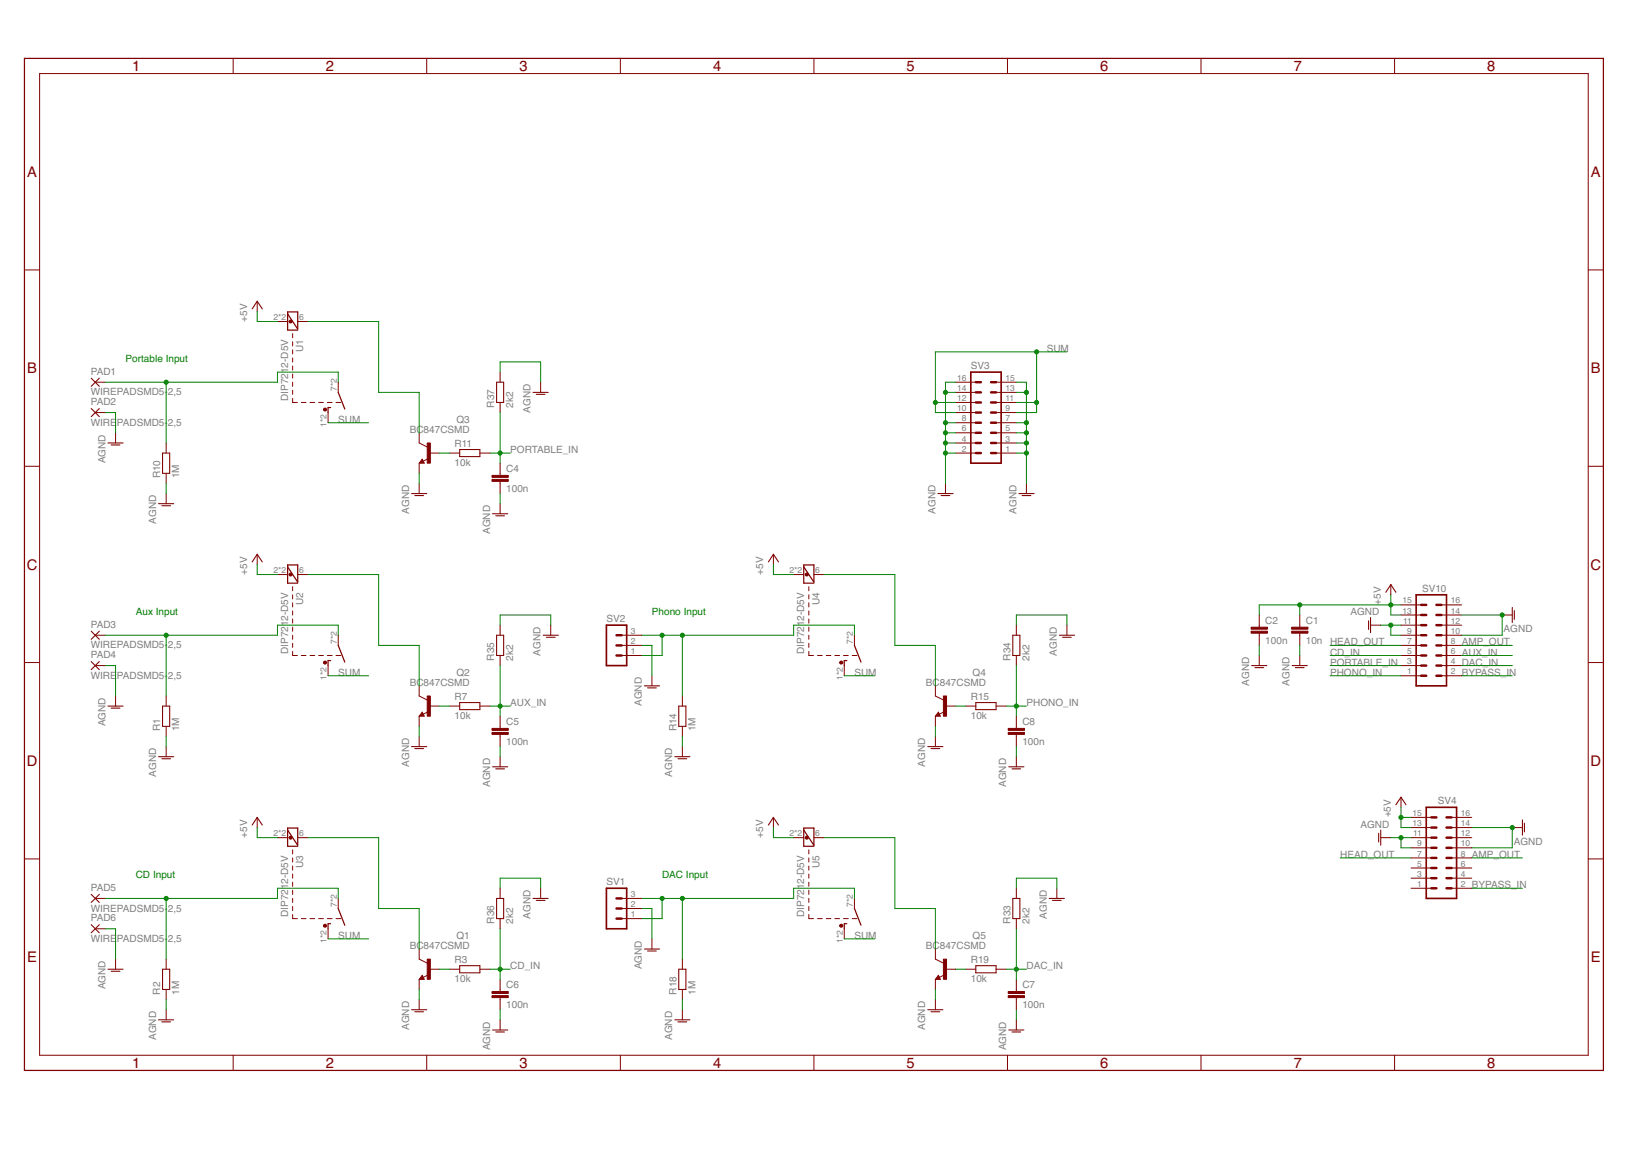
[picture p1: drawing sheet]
<svg xmlns="http://www.w3.org/2000/svg" width="420mm" height="297mm" viewBox="0 0 420 297" stroke-linecap="round" stroke-linejoin="round" font-family="sans-serif">
<g fill="none" stroke="#800000" stroke-width=".32">
<path d="M6.3 15.1h407.5v261.1h-407.5zM74.2 81l2.6 3.9v-4.4h-2.6v4.7h2.6M85.3 105.2h-.6v1.3M87.3 101.3l1.7 4.3M74.2 146.3l2.6 3.9v-4.4h-2.6v4.7h2.6M207.4 146.3l2.7 3.9v-4.4h-2.7v4.7h2.7M85.3 170.5h-.6v1.3M87.3 166.6l1.7 4.3M218.5 170.5h-.6v1.3M220.5 166.6l1.7 4.3M74.2 214.2l2.6 3.9v-4.4h-2.6v4.7h2.6M207.4 214.2l2.7 3.9v-4.4h-2.7v4.7h2.7"/>
<path d="M85.3 238.4h-.6v1.3M87.3 234.5l1.7 4.3M218.5 238.4h-.6v1.3M220.5 234.5l1.7 4.3"/>
</g>
<g fill="none" stroke="#800000" stroke-width=".26">
<path d="M10.2 19h399.7v253.3h-399.7zM60.2 15.1v3.9M110.1 15.1v3.9M160.1 15.1v3.9M210.1 15.1v3.9M260 15.1v3.9M310 15.1v3.9M359.9 15.1v3.9M6.3 69.7h3.9M66.4 77.7v2.7M409.9 69.7h3.9M24.6 98.6h2.6"/>
<path d="M71.6 83h2.6M75.5 86.1v1.1M75.5 88.2v1.1M75.5 90.3v1M75.5 92.4v1M75.5 94.5v1M75.5 96.5v1.1M75.5 98.6v1.1M76.8 83h2.6M87.3 98.6v2.7M129.1 96v2.6M139.5 98.6v2.7"/>
<path d="M246.6 98.6h5.2M257.1 98.6h5.2M24.6 106.5h2.6M29.8 111.7v2.6M42.9 114.3v2.6M75.5 100.7v1.1M75.5 102.8v1.1h1.3M77.8 103.9h1.2M80 103.9h1.2M82.3 103.9h1.2M84.5 103.9h1.2M84.7 106.5v2.6"/>
<path d="M86.7 103.9h1.2M108.2 111.7v2.6l2.1 1.1M108.2 119.5v2.7M109 118.5l.5 1h-1.3zM110.5 118.4l-1.3 .6M110.8 116.9h2.6M116 116.9h2.6M123.8 116.9h2.7M129.1 103.9v2.6M129.1 119.5v3.2M246.6 103.9h5.2M246.6 116.9h5.2"/>
<path d="M246.6 106.5h5.2M246.6 114.3h5.2M246.6 111.7h5.2M246.6 109.1h5.2M246.6 101.3h5.2M257.1 103.9h5.2M257.1 116.9h5.2M257.1 106.5h5.2M257.1 114.3h5.2M257.1 111.7h5.2M257.1 109.1h5.2M257.1 101.3h5.2"/>
<path d="M6.3 120.3h3.9M42.9 122.2v2.6M42.9 127.4v2.6M108.2 124.8v2.6M129.1 124.2v3.2M129.1 130v2.6M244 124.8v2.6M264.9 124.8v2.6M409.9 120.3h3.9M66.4 143v2.6M71.6 148.3h2.6M75.5 151.4v1.1"/>
<path d="M75.5 153.5v1.1M75.5 155.6v1M75.5 157.7v1M75.5 159.7v1.1M76.8 148.3h2.6M199.6 143v2.6M204.8 148.3h2.6M208.7 151.4v1.1M208.7 153.5v1.1M208.7 155.6v1M208.7 157.7v1M208.7 159.7v1.1"/>
<path d="M210.1 148.3h2.6M325 158.7v3.2M335.4 158.7v3.2M358.9 150.9v2.6M361.6 158.7h5.2M361.6 156.1h5.2M372 158.7h5.2M372 156.1h5.2M387.7 158.7h2.6M6.3 171h3.9M24.6 171.8h2.6M24.6 163.9h2.6"/>
<path d="M29.8 179.6v2.6M42.9 179.6v2.6M75.5 161.8v1.1M75.5 163.9v1.1M75.5 166v1.1M75.5 168.1v1.1h1.3M77.8 169.2h1.2M80 169.2h1.2M82.3 169.2h1.2M84.5 169.2h1.2M84.7 171.8v2.6M86.7 169.2h1.2"/>
<path d="M87.3 163.9v2.7M108.2 177v2.6l2.1 1.1M129.1 161.3v2.6M129.1 169.2v2.6M142.1 161.3v2.6M160.4 169.2h5.3M160.4 166.6h5.3M160.4 163.9h5.3M168.3 174.4v2.6M176.1 179.6v2.6M208.7 168.1v1.1h1.3M208.7 161.8v1.1"/>
<path d="M208.7 163.9v1.1M208.7 166v1.1M211 169.2h1.2M213.2 169.2h1.2M215.5 169.2h1.2M217.7 169.2h1.2M217.9 171.8v2.6M219.9 169.2h1.2M220.5 163.9v2.7M241.4 177v2.6l2.1 1.1M262.3 161.3v2.6M262.3 169.2v2.6"/>
<path d="M275.4 161.3v2.6M325 163.4v3.2M325 169.2v2.6M335.4 163.4v3.2M335.4 169.2v2.6M353.7 161.3h2.6M361.6 169.2h5.2M361.6 174.4h5.2M361.6 171.8h5.2M361.6 166.6h5.2M361.6 163.9h5.2M361.6 161.3h5.2"/>
<path d="M372 169.2h5.2M372 174.4h5.2M372 171.8h5.2M372 166.6h5.2M372 163.9h5.2M372 161.3h5.2M409.9 171h3.9M42.9 187.5v2.6M42.9 192.7v2.6M108.2 184.8v2.7M108.2 190.1v2.6M109 183.8l.5 1h-1.3z"/>
<path d="M110.5 183.7l-1.3 .6M110.8 182.2h2.6M116 182.2h2.6M123.8 182.2h2.7M129.1 184.8v3.2M129.1 189.5v3.2M129.1 195.3v2.6M176.1 187.5v2.6M176.1 192.7v2.6M241.4 184.8v2.7M241.4 190.1v2.6M242.2 183.8l.5 1h-1.3z"/>
<path d="M243.7 183.7l-1.3 .6M244 182.2h2.6M249.2 182.2h2.6M257.1 182.2h2.6M262.3 184.8v3.2M262.3 189.5v3.2M262.3 195.3v2.6M66.4 210.9v2.7M71.6 216.2h2.6M75.5 219.3v1.1M76.8 216.2h2.6M199.6 210.9v2.7"/>
<path d="M204.8 216.2h2.6M208.7 219.3v1.1M210.1 216.2h2.6M356.3 216.2h2.6M361.6 205.7v2.6M364.2 216.2h5.2M364.2 218.8h5.2M364.2 213.6h5.2M364.2 210.9h5.2M374.6 216.2h5.2M374.6 218.8h5.2M374.6 213.6h5.2"/>
<path d="M374.6 210.9h5.2M390.3 213.6h2.6M6.3 221.7h3.9M24.6 231.9h2.6M24.6 239.7h2.6M75.5 236v1.1h1.3M75.5 221.4v1.1M75.5 223.5v1.1M75.5 225.6v1M75.5 227.7v1M75.5 229.7v1.1M75.5 231.8v1.1"/>
<path d="M75.5 233.9v1.1M77.8 237.1h1.2M80 237.1h1.2M82.3 237.1h1.2M84.5 237.1h1.2M84.7 239.7v2.6M86.7 237.1h1.2M87.3 231.9v2.6M129.1 229.2v2.7M129.1 237.1v2.6M139.5 229.2v2.7M160.4 237.1h5.3"/>
<path d="M160.4 231.9h5.3M160.4 234.5h5.3M208.7 236v1.1h1.3M208.7 221.4v1.1M208.7 223.5v1.1M208.7 225.6v1M208.7 227.7v1M208.7 229.7v1.1M208.7 231.8v1.1M208.7 233.9v1.1M211 237.1h1.2M213.2 237.1h1.2"/>
<path d="M215.5 237.1h1.2M217.7 237.1h1.2M217.9 239.7v2.6M219.9 237.1h1.2M220.5 231.9v2.6M262.3 229.2v2.7M262.3 237.1v2.6M272.8 229.2v2.7M364.2 229.2h5.2M364.2 226.6h5.2M364.2 224h5.2M364.2 221.4h5.2"/>
<path d="M374.6 229.2h5.2M374.6 226.6h5.2M374.6 224h5.2M374.6 221.4h5.2M409.9 221.7h3.9M29.8 247.5v2.6M42.9 247.5v2.6M42.9 255.4v2.6M108.2 244.9v2.6l2.1 1.1M108.2 252.8v2.6M108.2 258v2.6M109 251.7l.5 1.1h-1.3z"/>
<path d="M110.5 251.6l-1.3 .6M110.8 250.1h2.6M116 250.1h2.6M123.8 250.1h2.7M129.1 252.8v3.1M129.1 257.5v3.1M168.3 242.3v2.6M176.1 247.5v2.6M176.1 255.4v2.6M241.4 244.9v2.6l2.1 1.1M241.4 252.8v2.6M241.4 258v2.6"/>
<path d="M242.2 251.7l.5 1.1h-1.3zM243.7 251.6l-1.3 .6M244 250.1h2.6M249.2 250.1h2.6M257.1 250.1h2.6M262.3 252.8v3.1M262.3 257.5v3.1M42.9 260.6v2.6M60.2 272.3v3.9M110.1 272.3v3.9M129.1 263.2v2.6M160.1 272.3v3.9"/>
<path d="M176.1 260.6v2.6M210.1 272.3v3.9M260 272.3v3.9M262.3 263.2v2.6M310 272.3v3.9M359.9 272.3v3.9"/>
</g>
<g fill="#800000" stroke="#800000" stroke-width=".26">
<path d="M74.8 215.8a.4 .4 0 0 1 .6 .2 .4 .4 0 0 1-.3 .6 .4 .4 0 0 1-.5-.4l.4-.2 .1 .2h-.5z" fill-rule="evenodd"/>
<path d="M83.5 238.7a.39 .39 0 0 1 .7-.1 .39 .39 0 0 1-.2 .7 .39 .39 0 0 1-.5-.4l.4-.1 .1 .2-.5-.1z" fill-rule="evenodd"/>
<path d="M74.8 147.9a.4 .4 0 0 1 .6 .2 .4 .4 0 0 1-.3 .6 .4 .4 0 0 1-.5-.4l.4-.2 .1 .2h-.5z" fill-rule="evenodd"/>
<path d="M83.5 170.8a.39 .39 0 0 1 .7-.1 .39 .39 0 0 1-.2 .6 .39 .39 0 0 1-.5-.3l.4-.1 .1 .2-.5-.1z" fill-rule="evenodd"/>
<path d="M74.8 82.6a.4 .4 0 0 1 .6 .2 .4 .4 0 0 1-.3 .6 .4 .4 0 0 1-.5-.4l.4-.2 .1 .2h-.5z" fill-rule="evenodd"/>
<path d="M83.5 105.5a.39 .39 0 0 1 .7-.1 .39 .39 0 0 1-.2 .6 .39 .39 0 0 1-.5-.3l.4-.1 .1 .2-.5-.1z" fill-rule="evenodd"/>
<path d="M207.9 148.1a.39 .39 0 0 1 .6-.1 .39 .39 0 0 1-.1 .6 .39 .39 0 0 1-.6-.3h.6h-.6z" fill-rule="evenodd"/>
<path d="M216.8 170.8a.39 .39 0 0 1 .6-.1 .39 .39 0 0 1-.1 .6 .39 .39 0 0 1-.6-.3h.5l-.1 .1-.4-.1z" fill-rule="evenodd"/>
<path d="M207.9 216a.39 .39 0 0 1 .6-.1 .39 .39 0 0 1-.1 .6 .39 .39 0 0 1-.6-.3h.6l-.2 .1-.4-.1z" fill-rule="evenodd"/>
<path d="M216.8 238.7a.39 .39 0 0 1 .6-.1 .39 .39 0 0 1-.1 .7 .39 .39 0 0 1-.6-.4h.5h-.5z" fill-rule="evenodd"/>
</g>
<g fill="none" stroke="#800000" stroke-width=".28">
<path d="M65.1 79.7l1.3-2 1.3 2M23.5 97.6l2.1 2.1M25.6 97.6l-2.1 2.1M128.2 98.6h1.8v5.3h-1.8zM23.5 105.4l2.1 2.1M25.6 105.4l-2.1 2.1M27.9 114.3h3.9M28.7 114.8h2.2M42 116.9h1.8v5.3h-1.8zM109 119l-.2 .3h.4l-.2-.6-.6 .7h.8M118.6 116h5.2v1.8h-5.2zM137.6 101.3h3.9"/>
<path d="M138.4 101.8h2.3M40.9 130h3.9M41.8 130.5h2.2M106.2 127.4h3.9M107.1 127.9h2.2M127.1 132.6h3.9M128 133.1h2.2M242.1 127.4h3.9M242.9 127.9h2.2M263 127.4h3.9M263.8 127.9h2.2M65.1 145l1.3-2 1.3 2"/>
<path d="M198.3 145l1.3-2 1.3 2M353.7 159.4v3.9M357.7 152.8l1.2-1.9 1.4 1.9M390.3 156.8v3.9M390.8 157.6v2.3M23.5 162.9l2.1 2.1M23.5 170.7l2.1 2.1M25.6 162.9l-2.1 2.1M25.6 170.7l-2.1 2.1M128.2 163.9h1.8v5.3h-1.8zM140.2 163.9h3.9M141 164.5h2.3"/>
<path d="M166.3 177h3.9M167.1 177.5h2.3M261.4 163.9h1.8v5.3h-1.8zM273.4 163.9h3.9M274.2 164.5h2.3M323 171.8h3.9M323.9 172.3h2.2M333.5 171.8h3.9M334.3 172.3h2.3M353.2 160.2v2.3M27.9 182.2h3.9M28.7 182.8h2.2"/>
<path d="M40.9 195.3h3.9M41.8 195.8h2.2M42 182.2h1.8v5.3h-1.8zM106.2 192.7h3.9M107.1 193.2h2.2M109 184.3l-.2 .3h.4l-.2-.6-.6 .7h.8M118.6 181.3h5.2v1.8h-5.2zM127.1 197.9h3.9M128 198.4h2.2M174.1 195.3h4M175 195.8h2.2M175.2 182.2h1.8v5.3h-1.8z"/>
<path d="M239.4 192.7h4M240.3 193.2h2.2M242.2 184.3l-.1 .3h.3l-.2-.6-.5 .7h.7M251.8 181.3h5.3v1.8h-5.3zM260.3 197.9h4M261.2 198.4h2.2M65.1 212.9l1.3-2 1.3 2M198.3 212.9l1.3-2 1.3 2M355.8 215.1v2.2M356.3 214.2v3.9M360.3 207.7l1.3-2 1.3 2M392.9 211.6v3.9"/>
<path d="M393.4 212.4v2.3M23.5 230.8l2.1 2.1M23.5 238.6l2.1 2.1M25.6 230.8l-2.1 2.1M25.6 238.6l-2.1 2.1M128.2 231.9h1.8v5.2h-1.8zM137.6 231.9h3.9M138.4 232.4h2.3M261.4 231.9h1.8v5.2h-1.8zM270.8 231.9h3.9M271.6 232.4h2.3M27.9 250.1h3.9"/>
<path d="M28.7 250.7h2.2M42 250.1h1.8v5.3h-1.8zM109 252.2l-.2 .3h.4l-.2-.5-.6 .6h.8M118.6 249.2h5.2v1.9h-5.2zM166.3 244.9h3.9M167.1 245.4h2.3M175.2 250.1h1.8v5.3h-1.8zM242.2 252.2l-.1 .3h.3l-.2-.5-.5 .6h.7M251.8 249.2h5.3v1.9h-5.3zM40.9 263.2h3.9M41.8 263.7h2.2M106.2 260.6h3.9"/>
<path d="M107.1 261.1h2.2M127.1 265.8h3.9M128 266.3h2.2M174.1 263.2h4M175 263.7h2.2M239.4 260.6h4M240.3 261.1h2.2M260.3 265.8h4M261.2 266.3h2.2"/>
</g>
<g fill="#800000" stroke="#800000" stroke-width=".26">
<path d="M110.3 247.5h.8v5.2h-.8z"/>
<path d="M110.3 179.6h.8v5.2h-.8z"/>
<path d="M110.3 114.3h.8v5.2h-.8z"/>
<path d="M243.5 179.6h.8v5.2h-.8z"/>
<path d="M243.5 247.5h.8v5.2h-.8z"/>
<path d="M333.4 162.9h4.1v.5h-4.1z"/>
<path d="M333.4 161.9h4.1v.5h-4.1z"/>
<path d="M322.9 162.9h4.2v.5h-4.2z"/>
<path d="M322.9 161.9h4.2v.5h-4.2z"/>
<path d="M127 123.7h4.2v.5h-4.2z"/>
<path d="M127 122.7h4.2v.5h-4.2z"/>
<path d="M127 189h4.2v.5h-4.2z"/>
<path d="M127 188h4.2v.5h-4.2z"/>
<path d="M127 256.9h4.2v.6h-4.2z"/>
<path d="M127 255.9h4.2v.5h-4.2z"/>
<path d="M260.2 256.9h4.2v.6h-4.2z"/>
<path d="M260.2 255.9h4.2v.5h-4.2z"/>
<path d="M260.2 189h4.2v.5h-4.2z"/>
<path d="M260.2 188h4.2v.5h-4.2z"/>
</g>
<path d="M250.5 96h7.9v23.5h-7.9zM365.5 153.5h7.8v23.5h-7.8zM156.5 161.3h5.2v10.5h-5.2zM368.1 208.3h7.8v23.6h-7.8zM156.5 229.2h5.2v10.5h-5.2z" fill="none" stroke="#800000" stroke-width=".42"/>
<g fill="none" stroke="#800000" stroke-width=".63">
<path d="M251.8 98.6h1.4M255.8 98.6h1.3M251.8 111.7h1.4M251.8 114.3h1.4M251.8 116.9h1.4M251.8 106.5h1.4M251.8 109.1h1.4M251.8 101.3h1.4M251.8 103.9h1.4M255.8 111.7h1.3M255.8 114.3h1.3M255.8 116.9h1.3"/>
<path d="M255.8 106.5h1.3M255.8 109.1h1.3M255.8 101.3h1.3M255.8 103.9h1.3M366.8 156.1h1.3M366.8 158.7h1.3M370.7 156.1h1.3M370.7 158.7h1.3M159.1 169.2h1.3M159.1 163.9h1.3M159.1 166.6h1.3M366.8 169.2h1.3"/>
<path d="M366.8 171.8h1.3M366.8 174.4h1.3M366.8 163.9h1.3M366.8 166.6h1.3M366.8 161.3h1.3M370.7 169.2h1.3M370.7 171.8h1.3M370.7 174.4h1.3M370.7 163.9h1.3M370.7 166.6h1.3M370.7 161.3h1.3M369.4 218.8h1.3"/>
<path d="M369.4 210.9h1.3M369.4 213.6h1.3M369.4 216.2h1.3M373.3 218.8h1.3M373.3 210.9h1.3M373.3 213.6h1.3M373.3 216.2h1.3M159.1 231.9h1.3M159.1 234.5h1.3M159.1 237.1h1.3M369.4 224h1.3M369.4 226.6h1.3"/>
<path d="M369.4 229.2h1.3M369.4 221.4h1.3M373.3 224h1.3M373.3 226.6h1.3M373.3 229.2h1.3M373.3 221.4h1.3"/>
</g>
<g fill="none" stroke="#008000" stroke-width=".26">
<path d="M27.2 98.6h44.4v-2.6h15.7v2.6M42.9 98.6v15.7M66.4 80.4v2.6h5.2M79.4 83h18.3v18.3h10.5v10.4M129.1 96v-2.6h10.4v5.2M246.6 98.6h-2.6v26.2M262.3 98.6h2.6v26.2M267.5 90.8v15.7h-5.2M275.4 90.8h-34v15.7h5.2M27.2 106.5h2.6v5.2M84.7 109.1h10.4M113.4 116.9h2.6"/>
<path d="M126.5 116.9h5.2M129.1 106.5v13M241.4 103.9h5.2M244 116.9h2.6M244 114.3h2.6M244 111.7h2.6M244 109.1h2.6M244 101.3h2.6M262.3 116.9h2.6M262.3 114.3h2.6M262.3 111.7h2.6M262.3 109.1h2.6"/>
<path d="M262.3 101.3h2.6M262.3 103.9h5.2M42.9 124.8v2.6M108.2 122.2v2.6M129.1 127.4v2.6M66.4 145.6v2.7h5.2M79.4 148.3h18.3v18.3h10.5v10.4M199.6 145.6v2.7h5.2M212.7 148.3h18.2v18.3h10.5v10.4M335.4 156.1v2.6M358.9 153.5v5.2h2.7M361.6 156.1h-36.6v2.6"/>
<path d="M377.2 158.7h10.5v5.2h-10.5M27.2 163.9h44.4v-2.6h15.7v2.6M27.2 171.8h2.6v7.8M42.9 163.9v15.7M84.7 174.4h10.4M129.1 161.3v-2.6h13v2.6M129.1 171.8v13M165.7 166.6h2.6v7.8M165.7 163.9h39.1v-2.6h15.7v2.6M170.9 163.9v5.3h-5.2M176.1 163.9v15.7M217.9 174.4h7.8"/>
<path d="M262.3 161.3v-2.6h13.1v2.6M262.3 171.8v13M325 166.6v2.6M335.4 166.6v2.6M343.3 171.8h18.3M343.3 166.6h18.3M343.3 169.2h18.3M343.3 174.4h18.3M356.3 161.3h5.3M358.9 161.3v2.6h2.7M377.2 171.8h13.1M377.2 166.6h13.1"/>
<path d="M377.2 169.2h13.1M377.2 174.4h13.1M42.9 190.1v2.6M108.2 187.5v2.6M113.4 182.2h2.6M126.5 182.2h5.2M129.1 192.7v2.6M176.1 190.1v2.6M241.4 187.5v2.6M246.6 182.2h2.6M259.7 182.2h5.2M262.3 192.7v2.6"/>
<path d="M66.4 213.6v2.6h5.2M79.4 216.2h18.3v18.3h10.5v10.4M199.6 213.6v2.6h5.2M212.7 216.2h18.2v18.3h10.5v10.4M358.9 216.2h5.3M361.6 208.3v5.3h2.6M361.6 216.2v2.6h2.6M361.6 210.9h2.6M379.8 213.6h10.5v5.2h-10.5M27.2 231.9h44.4v-2.7h15.7v2.7M27.2 239.7h2.6v7.8M42.9 231.9v15.6"/>
<path d="M129.1 229.2v-2.6h10.4v2.6M129.1 239.7v13.1M165.7 231.9h39.1v-2.7h15.7v2.7M165.7 234.5h2.6v7.8M170.9 231.9v5.2h-5.2M176.1 231.9v15.6M262.3 229.2v-2.6h10.5v2.6M262.3 239.7v13.1M345.9 221.4h18.3M379.8 229.2h13.1M379.8 221.4h13.1M42.9 258v2.6"/>
<path d="M84.7 242.3h10.4M108.2 255.4v2.6M113.4 250.1h2.6M126.5 250.1h5.2M176.1 258v2.6M217.9 242.3h7.8M241.4 255.4v2.6M246.6 250.1h2.6M259.7 250.1h5.2M129.1 260.6v2.6M262.3 260.6v2.6"/>
</g>
<g fill="#008000" stroke="#008000" stroke-width=".26">
<circle cx="42.9" cy="231.9" r=".53"/>
<circle cx="244" cy="116.9" r=".53"/>
<circle cx="244" cy="114.3" r=".53"/>
<circle cx="244" cy="111.7" r=".53"/>
<circle cx="244" cy="109.1" r=".53"/>
<circle cx="244" cy="101.3" r=".53"/>
<circle cx="264.9" cy="116.9" r=".53"/>
<circle cx="264.9" cy="114.3" r=".53"/>
<circle cx="264.9" cy="111.7" r=".53"/>
<circle cx="264.9" cy="109.1" r=".53"/>
<circle cx="264.9" cy="101.3" r=".53"/>
<circle cx="387.7" cy="158.7" r=".53"/>
<circle cx="358.9" cy="161.3" r=".53"/>
<circle cx="390.3" cy="213.6" r=".53"/>
<circle cx="361.6" cy="216.2" r=".53"/>
<circle cx="358.9" cy="156.1" r=".53"/>
<circle cx="335.4" cy="156.1" r=".53"/>
<circle cx="361.6" cy="210.9" r=".53"/>
<circle cx="129.1" cy="250.1" r=".53"/>
<circle cx="42.9" cy="163.9" r=".53"/>
<circle cx="129.1" cy="182.2" r=".53"/>
<circle cx="42.9" cy="98.6" r=".53"/>
<circle cx="129.1" cy="116.9" r=".53"/>
<circle cx="176.1" cy="163.9" r=".53"/>
<circle cx="170.9" cy="163.9" r=".53"/>
<circle cx="176.1" cy="231.9" r=".53"/>
<circle cx="170.9" cy="231.9" r=".53"/>
<circle cx="262.3" cy="250.1" r=".53"/>
<circle cx="267.5" cy="90.8" r=".53"/>
<circle cx="241.4" cy="103.9" r=".53"/>
<circle cx="267.5" cy="103.9" r=".53"/>
<circle cx="262.3" cy="182.2" r=".53"/>
</g>
<g font-size="3.8" fill="#800000">
<text x="34.1" y="18.4">1</text>
<text x="84.1" y="18.4">2</text>
<text x="134.1" y="18.4">3</text>
<text x="184" y="18.4">4</text>
<text x="234" y="18.4">5</text>
<text x="283.9" y="18.4">6</text>
<text x="333.9" y="18.4">7</text>
<text x="383.8" y="18.4">8</text>
<text x="7" y="45.6">A</text>
<text x="410.6" y="45.6">A</text>
<text x="7" y="96.3">B</text>
<text x="410.6" y="96.3">B</text>
<text x="6.9" y="147">C</text>
<text x="410.5" y="147">C</text>
<text x="6.9" y="197.7">D</text>
<text x="410.5" y="197.7">D</text>
<text x="7" y="248.3">E</text>
<text x="410.6" y="248.3">E</text>
<text x="34.1" y="275.6">1</text>
<text x="84.1" y="275.6">2</text>
<text x="134.1" y="275.6">3</text>
<text x="184" y="275.6">4</text>
<text x="234" y="275.6">5</text>
<text x="283.9" y="275.6">6</text>
<text x="333.9" y="275.6">7</text>
<text x="383.8" y="275.6">8</text>
</g>
<g font-size="2.6" fill="#808080">
<text x="63.8" y="83" transform="rotate(-90 63.8 83)">+5V</text>
<text x="78.3" y="90.8" transform="rotate(-90 78.3 90.8)">U1</text>
<text x="250.5" y="95.2">SV3</text>
<text x="270.1" y="90.8">SUM</text>
<text x="23.4" y="96.7">PAD1</text>
<text x="23.4" y="102">WIREPADSMD5-</text>
<text x="23.4" y="104.6">PAD2</text>
<text x="43.3" y="102">2,5</text>
<text x="74.4" y="103.5" transform="rotate(-90 74.4 103.5)">DIP7212-D5V</text>
<text x="127.5" y="105.2" transform="rotate(-90 127.5 105.2)">R37</text>
<text x="132.5" y="105.2" transform="rotate(-90 132.5 105.2)">2k2</text>
<text x="136.9" y="106.5" transform="rotate(-90 136.9 106.5)">AGND</text>
<text x="23.4" y="109.9">WIRE</text>
<text x="30.2" y="109.9">PADSMD5-</text>
<text x="43.3" y="109.9">2,5</text>
<text x="87.3" y="109.1">SUM</text>
<text x="105.7" y="111.7">BC847CSMD</text>
<text x="117.8" y="109.1">Q3</text>
<text x="27.2" y="119.5" transform="rotate(-90 27.2 119.5)">AGND</text>
<text x="117.3" y="115.4">R11</text>
<text x="131.7" y="116.9">PORTABLE_IN</text>
<text x="41.3" y="123.5" transform="rotate(-90 41.3 123.5)">R10</text>
<text x="46.3" y="123.5" transform="rotate(-90 46.3 123.5)">1M</text>
<text x="117.3" y="120.3">10k</text>
<text x="130.6" y="121.8">C4</text>
<text x="130.6" y="127">100n</text>
<text x="40.3" y="135.2" transform="rotate(-90 40.3 135.2)">AGND</text>
<text x="105.6" y="132.6" transform="rotate(-90 105.6 132.6)">AGND</text>
<text x="126.5" y="137.8" transform="rotate(-90 126.5 137.8)">AGND</text>
<text x="241.4" y="132.6" transform="rotate(-90 241.4 132.6)">AGND</text>
<text x="262.3" y="132.6" transform="rotate(-90 262.3 132.6)">AGND</text>
<text x="63.8" y="148.3" transform="rotate(-90 63.8 148.3)">+5V</text>
<text x="197" y="148.3" transform="rotate(-90 197 148.3)">+5V</text>
<text x="367" y="152.7">SV10</text>
<text x="78.3" y="156.1" transform="rotate(-90 78.3 156.1)">U2</text>
<text x="156.5" y="160.5">SV2</text>
<text x="211.5" y="156.1" transform="rotate(-90 211.5 156.1)">U4</text>
<text x="326.6" y="160.9">C2</text>
<text x="337" y="160.9">C1</text>
<text x="348.5" y="158.7">AGND</text>
<text x="356.3" y="156.1" transform="rotate(-90 356.3 156.1)">+5V</text>
<text x="23.4" y="167.3">WIREPADSMD5-</text>
<text x="23.4" y="162">PAD3</text>
<text x="43.3" y="167.3">2,5</text>
<text x="326.6" y="166.2">100n</text>
<text x="337" y="166.2">10n</text>
<text x="343.3" y="166.6">HEAD_OUT</text>
<text x="377.2" y="166.6">AMP_OUT</text>
<text x="388.1" y="163.1">AGND</text>
<text x="23.4" y="169.9">PAD4</text>
<text x="74.4" y="168.8" transform="rotate(-90 74.4 168.8)">DIP7212-D5V</text>
<text x="127.5" y="170.5" transform="rotate(-90 127.5 170.5)">R35</text>
<text x="132.5" y="170.5" transform="rotate(-90 132.5 170.5)">2k2</text>
<text x="139.5" y="169.2" transform="rotate(-90 139.5 169.2)">AGND</text>
<text x="207.6" y="168.8" transform="rotate(-90 207.6 168.8)">DIP7212-D5V</text>
<text x="260.8" y="170.5" transform="rotate(-90 260.8 170.5)">R34</text>
<text x="265.7" y="170.5" transform="rotate(-90 265.7 170.5)">2k2</text>
<text x="272.7" y="169.2" transform="rotate(-90 272.7 169.2)">AGND</text>
<text x="343.3" y="169.2">CD_IN</text>
<text x="343.3" y="171.8">PORTABLE_IN</text>
<text x="377.2" y="169.2">AUX_IN</text>
<text x="377.2" y="171.8">DAC_IN</text>
<text x="23.4" y="175.2">WIRE</text>
<text x="30.2" y="175.2">PADSMD5-</text>
<text x="43.3" y="175.2">2,5</text>
<text x="87.3" y="174.4">SUM</text>
<text x="105.7" y="177">BC847CSMD</text>
<text x="117.8" y="174.4">Q2</text>
<text x="220.5" y="174.4">SUM</text>
<text x="239" y="177">BC847CSMD</text>
<text x="251" y="174.4">Q4</text>
<text x="322.4" y="177" transform="rotate(-90 322.4 177)">AGND</text>
<text x="332.8" y="177" transform="rotate(-90 332.8 177)">AGND</text>
<text x="343.3" y="174.4">PHONO_IN</text>
<text x="377.2" y="174.4">BYPASS_IN</text>
<text x="117.3" y="185.6">10k</text>
<text x="117.3" y="180.7">R7</text>
<text x="131.7" y="182.2">AUX_IN</text>
<text x="165.6" y="182.2" transform="rotate(-90 165.6 182.2)">AGND</text>
<text x="250.5" y="185.6">10k</text>
<text x="250.5" y="180.7">R15</text>
<text x="264.9" y="182.2">PHONO_IN</text>
<text x="27.2" y="187.4" transform="rotate(-90 27.2 187.4)">AGND</text>
<text x="41.3" y="188.8" transform="rotate(-90 41.3 188.8)">R1</text>
<text x="46.3" y="188.8" transform="rotate(-90 46.3 188.8)">1M</text>
<text x="130.6" y="187.1">C5</text>
<text x="174.6" y="188.8" transform="rotate(-90 174.6 188.8)">R14</text>
<text x="179.5" y="188.8" transform="rotate(-90 179.5 188.8)">1M</text>
<text x="263.9" y="187.1">C8</text>
<text x="105.6" y="197.9" transform="rotate(-90 105.6 197.9)">AGND</text>
<text x="130.6" y="192.3">100n</text>
<text x="238.8" y="197.9" transform="rotate(-90 238.8 197.9)">AGND</text>
<text x="263.9" y="192.3">100n</text>
<text x="40.3" y="200.5" transform="rotate(-90 40.3 200.5)">AGND</text>
<text x="126.5" y="203.1" transform="rotate(-90 126.5 203.1)">AGND</text>
<text x="173.5" y="200.5" transform="rotate(-90 173.5 200.5)">AGND</text>
<text x="259.7" y="203.1" transform="rotate(-90 259.7 203.1)">AGND</text>
<text x="371" y="207.6">SV4</text>
<text x="351.1" y="213.6">AGND</text>
<text x="358.9" y="211" transform="rotate(-90 358.9 211)">+5V</text>
<text x="63.8" y="216.2" transform="rotate(-90 63.8 216.2)">+5V</text>
<text x="197" y="216.2" transform="rotate(-90 197 216.2)">+5V</text>
<text x="345.9" y="221.4">HEAD_OUT</text>
<text x="379.8" y="221.4">AMP_OUT</text>
<text x="390.7" y="218">AGND</text>
<text x="78.3" y="224.1" transform="rotate(-90 78.3 224.1)">U3</text>
<text x="211.5" y="224.1" transform="rotate(-90 211.5 224.1)">U5</text>
<text x="23.4" y="229.9">PAD5</text>
<text x="156.5" y="228.5">SV1</text>
<text x="379.8" y="229.2">BYPASS_IN</text>
<text x="23.4" y="235.2">WIREPADSMD5-</text>
<text x="23.4" y="237.8">PAD6</text>
<text x="43.3" y="235.2">2,5</text>
<text x="74.4" y="236.7" transform="rotate(-90 74.4 236.7)">DIP7212-D5V</text>
<text x="127.5" y="238.4" transform="rotate(-90 127.5 238.4)">R36</text>
<text x="132.5" y="238.4" transform="rotate(-90 132.5 238.4)">2k2</text>
<text x="136.9" y="237.1" transform="rotate(-90 136.9 237.1)">AGND</text>
<text x="207.6" y="236.7" transform="rotate(-90 207.6 236.7)">DIP7212-D5V</text>
<text x="260.8" y="238.4" transform="rotate(-90 260.8 238.4)">R33</text>
<text x="265.7" y="238.4" transform="rotate(-90 265.7 238.4)">2k2</text>
<text x="270.1" y="237.1" transform="rotate(-90 270.1 237.1)">AGND</text>
<text x="23.4" y="243.1">WIRE</text>
<text x="30.2" y="243.1">PADSMD5-</text>
<text x="43.3" y="243.1">2,5</text>
<text x="87.3" y="242.3">SUM</text>
<text x="105.7" y="244.9">BC847CSMD</text>
<text x="117.8" y="242.3">Q1</text>
<text x="220.5" y="242.3">SUM</text>
<text x="239" y="244.9">BC847CSMD</text>
<text x="251" y="242.3">Q5</text>
<text x="117.3" y="248.6">R3</text>
<text x="131.7" y="250.1">CD_IN</text>
<text x="165.6" y="250.1" transform="rotate(-90 165.6 250.1)">AGND</text>
<text x="250.5" y="248.6">R19</text>
<text x="264.9" y="250.1">DAC_IN</text>
<text x="27.2" y="255.4" transform="rotate(-90 27.2 255.4)">AGND</text>
<text x="41.3" y="256.7" transform="rotate(-90 41.3 256.7)">R2</text>
<text x="46.3" y="256.7" transform="rotate(-90 46.3 256.7)">1M</text>
<text x="117.3" y="253.5">10k</text>
<text x="130.6" y="255">C6</text>
<text x="174.6" y="256.7" transform="rotate(-90 174.6 256.7)">R18</text>
<text x="179.5" y="256.7" transform="rotate(-90 179.5 256.7)">1M</text>
<text x="250.5" y="253.5">10k</text>
<text x="263.9" y="255">C7</text>
<text x="130.6" y="260.2">100n</text>
<text x="263.9" y="260.2">100n</text>
<text x="40.3" y="268.4" transform="rotate(-90 40.3 268.4)">AGND</text>
<text x="105.6" y="265.8" transform="rotate(-90 105.6 265.8)">AGND</text>
<text x="173.5" y="268.4" transform="rotate(-90 173.5 268.4)">AGND</text>
<text x="238.8" y="265.8" transform="rotate(-90 238.8 265.8)">AGND</text>
<text x="126.5" y="271" transform="rotate(-90 126.5 271)">AGND</text>
<text x="259.7" y="271" transform="rotate(-90 259.7 271)">AGND</text>
</g>
<g font-size="2.6" fill="#008000">
<text x="32.4" y="93.4">Portable Input</text>
<text x="35" y="158.7">Aux Input</text>
<text x="168.3" y="158.7">Phono Input</text>
<text x="35" y="226.6">CD Input</text>
<text x="170.9" y="226.6">DAC Input</text>
</g>
<g font-size="2.2" fill="#808080">
<text x="70.6" y="82.6">2*2</text>
<text x="77.2" y="82.6">6</text>
<text x="86.9" y="100.9" transform="rotate(-90 86.9 100.9)">7*2</text>
<text x="247" y="100.9">14</text>
<text x="247" y="98.3">16</text>
<text x="259.5" y="100.9">13</text>
<text x="259.5" y="98.3">15</text>
<text x="247" y="106.1">10</text>
<text x="247" y="103.5">12</text>
<text x="259.5" y="106.1">9</text>
<text x="259.5" y="103.5">11</text>
<text x="84.3" y="110.1" transform="rotate(-90 84.3 110.1)">1*2</text>
<text x="248.2" y="113.9">4</text>
<text x="248.2" y="111.3">6</text>
<text x="248.2" y="108.7">8</text>
<text x="259.5" y="113.9">3</text>
<text x="259.5" y="111.3">5</text>
<text x="259.5" y="108.7">7</text>
<text x="248.2" y="116.6">2</text>
<text x="259.5" y="116.6">1</text>
<text x="70.6" y="147.9">2*2</text>
<text x="77.2" y="147.9">6</text>
<text x="203.8" y="147.9">2*2</text>
<text x="210.4" y="147.9">6</text>
<text x="361.9" y="155.7">15</text>
<text x="374.4" y="155.7">16</text>
<text x="361.9" y="158.4">13</text>
<text x="362.1" y="161">11</text>
<text x="374.4" y="161">12</text>
<text x="374.4" y="158.4">14</text>
<text x="86.9" y="166.2" transform="rotate(-90 86.9 166.2)">7*2</text>
<text x="162.8" y="166.2">2</text>
<text x="162.8" y="163.6">3</text>
<text x="220.1" y="166.2" transform="rotate(-90 220.1 166.2)">7*2</text>
<text x="363.2" y="166.2">7</text>
<text x="363.2" y="163.6">9</text>
<text x="374.4" y="166.2">8</text>
<text x="374.4" y="163.6">10</text>
<text x="162.8" y="168.8">1</text>
<text x="363.2" y="171.4">3</text>
<text x="363.2" y="168.8">5</text>
<text x="374.4" y="171.4">4</text>
<text x="374.4" y="168.8">6</text>
<text x="84.3" y="175.4" transform="rotate(-90 84.3 175.4)">1*2</text>
<text x="217.5" y="175.4" transform="rotate(-90 217.5 175.4)">1*2</text>
<text x="363.2" y="174">1</text>
<text x="374.4" y="174">2</text>
<text x="70.6" y="215.8">2*2</text>
<text x="77.2" y="215.8">6</text>
<text x="203.8" y="215.8">2*2</text>
<text x="210.4" y="215.8">6</text>
<text x="364.5" y="213.2">13</text>
<text x="364.5" y="210.6">15</text>
<text x="364.7" y="215.8">11</text>
<text x="377" y="215.8">12</text>
<text x="377" y="213.2">14</text>
<text x="377" y="210.6">16</text>
<text x="365.8" y="221">7</text>
<text x="365.8" y="218.4">9</text>
<text x="377" y="221">8</text>
<text x="377" y="218.4">10</text>
<text x="365.8" y="226.3">3</text>
<text x="365.8" y="223.7">5</text>
<text x="377" y="226.3">4</text>
<text x="377" y="223.7">6</text>
<text x="162.8" y="231.5">3</text>
<text x="365.8" y="228.9">1</text>
<text x="377" y="228.9">2</text>
<text x="86.9" y="234.1" transform="rotate(-90 86.9 234.1)">7*2</text>
<text x="162.8" y="236.7">1</text>
<text x="162.8" y="234.1">2</text>
<text x="220.1" y="234.1" transform="rotate(-90 220.1 234.1)">7*2</text>
<text x="84.3" y="243.4" transform="rotate(-90 84.3 243.4)">1*2</text>
<text x="217.5" y="243.4" transform="rotate(-90 217.5 243.4)">1*2</text>
</g>
</svg>
